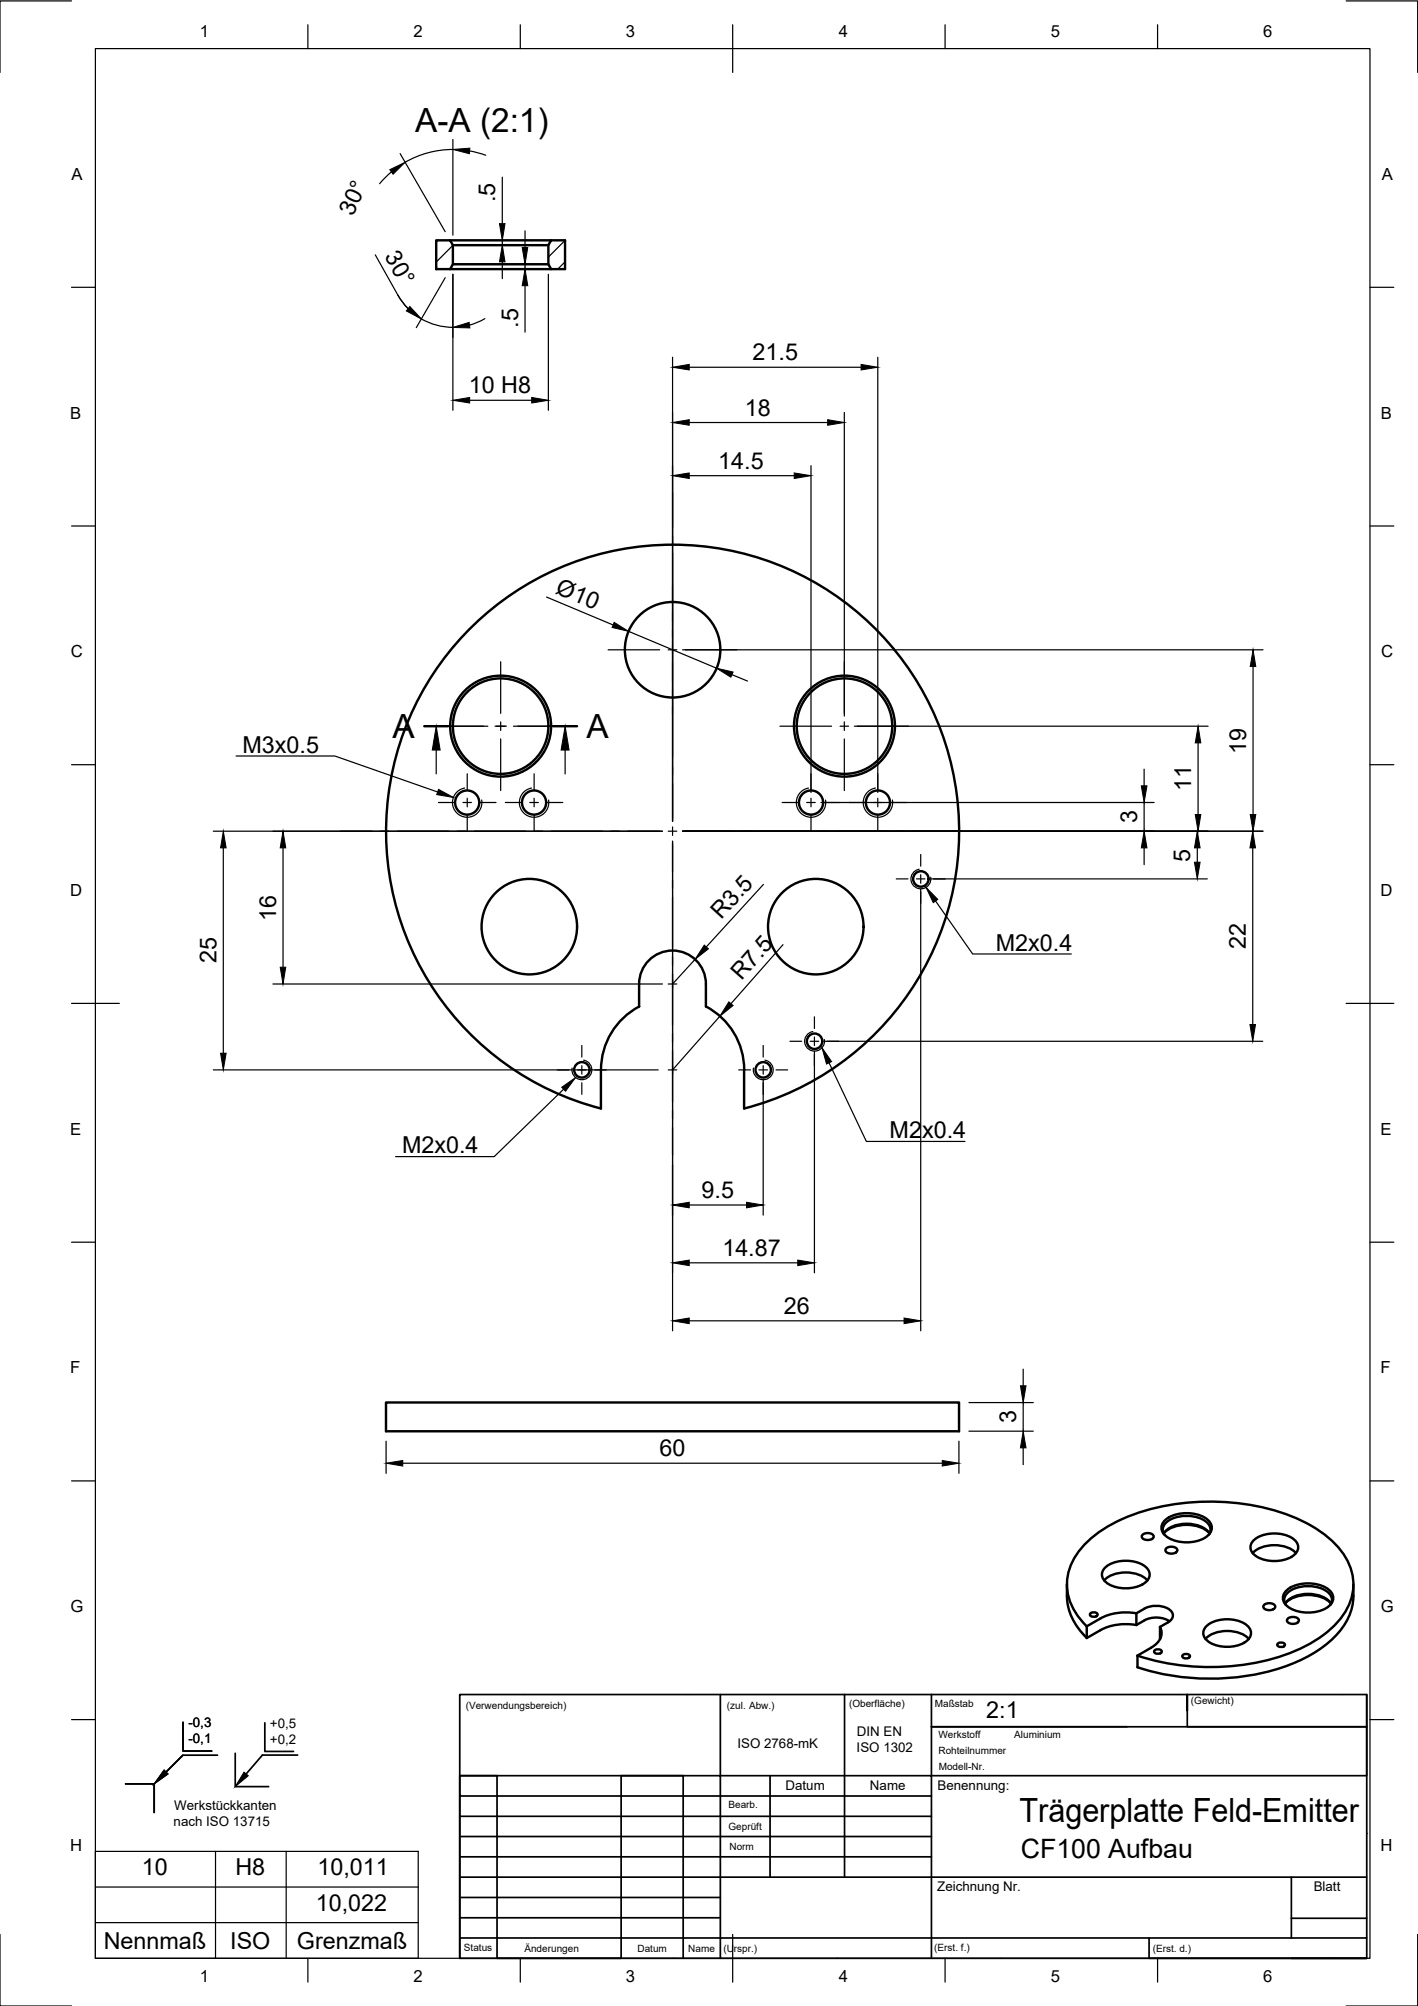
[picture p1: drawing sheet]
<svg xmlns="http://www.w3.org/2000/svg" width="297mm" height="420mm" viewBox="0 0 297 420" stroke-linecap="round" stroke-linejoin="round" font-family="sans-serif">
<!-- layer: Visible -->
<g fill="none" stroke="#000" stroke-width=".51">
<path d="M91.4 50.3h2.9l.6 1.1v4l-.6 1h-2.9zM94.3 56.4h21.1l-.5-1v-4l.5-1.1h3v6.1h-3M94.3 50.3h21.1M94.9 55.4h20M94.9 51.4h20M133.9 206.1a7 7 0 0 1 7-7 7 7 0 0 1 7 7M133.9 206.1v4.7M133.9 210.8a15 15 0 0 0-8 13.3v8.1a60 60 0 0 1-34.3-92.3 60 60 0 0 1 98.5-.1 60 60 0 0 1-34.2 92.4M147.9 206.1v4.7a15 15 0 0 1 8 13.3M155.9 224.1v8.1M80.9 293.8h120v6h-120zM244.2 318.3a7.8 7.8 0 0 1 8.8 0 2.06 2.06 0 0 1 0 3.4 7.8 7.8 0 0 1-8.8 0 2.06 2.06 0 0 1 0-3.4z"/>
<path d="M223.5 331.9a12.8 12.8 0 0 0 4.2 11.2M228.4 338l.7-.3a.59 .59 0 0 1 .8 .6l-.8 .3a.59 .59 0 0 1-.7-.6zM231.3 331a7 7 0 0 1 9.1 0M231.6 328.2a7.4 7.4 0 0 1 8.4 0 2.07 2.07 0 0 1 .8 2 2.07 2.07 0 0 1-1.4 1.6 7.5 7.5 0 0 1-7.8-.4 1.94 1.94 0 0 1 0-3.2zM238 337.9a11.8 11.8 0 0 0-7.5 1.1l-2.9 1.6v2.5M239.3 321.6a1.54 1.54 0 0 1 2.4 .2 1.45 1.45 0 0 1-2.5 0zM239.7 337l-1.7 .9v2.5l1.7-1M239.7 336.9a5.2 5.2 0 0 1 5.5 .4 1.45 1.45 0 0 1-.5 2.5M239.7 339.4a5.4 5.4 0 0 1 5.3 .2M243.8 321.2a5.7 5.7 0 0 1 5.6-2l.8 .1a4.5 4.5 0 0 1 3.2 1.9M243.9 321.4a2.06 2.06 0 0 1 1-3 7.5 7.5 0 0 1 7.9 .5 1.91 1.91 0 0 1 .5 2.5M243.9 321a7.5 7.5 0 0 1 9.3 0"/>
<path d="M244.2 324.4a1.54 1.54 0 0 1 2.4 .3 1.45 1.45 0 0 1-2.5 0zM244.7 339.8l-1.7 1M262.4 325.3a7 7 0 0 1 9.1 0M262.8 322.5a7.4 7.4 0 0 1 8.3 0 2.07 2.07 0 0 1 .8 2 2.07 2.07 0 0 1-1.4 1.6 7.5 7.5 0 0 1-7.7-.4 1.94 1.94 0 0 1 0-3.2zM264.7 336.2a1.54 1.54 0 0 1 2.4 .3 1.45 1.45 0 0 1-2.5 0zM269.2 335.9a5.7 5.7 0 0 1 5.6-2l.8 .1a4.5 4.5 0 0 1 3.2 1.9M269.3 336.1a2.06 2.06 0 0 1 1-3 7.5 7.5 0 0 1 8 .5 1.91 1.91 0 0 1 .4 2.5M269.3 335.7a7.5 7.5 0 0 1 9.4 0M269.6 333a7.8 7.8 0 0 1 8.8 0 2.06 2.06 0 0 1 0 3.4 7.8 7.8 0 0 1-8.8 0 2.06 2.06 0 0 1 0-3.4zM269.7 339.1a1.54 1.54 0 0 1 2.4 .3 1.45 1.45 0 0 1-2.5 0zM283.5 331.9a13.5 13.5 0 0 1-5.8 12.6 38.7 38.7 0 0 1-21.6 7 48.6 48.6 0 0 1-17.8-2.3v-2.4M227.7 340.6a11.5 11.5 0 0 1-3.7-12 17.9 17.9 0 0 1 9.2-9.5 47.4 47.4 0 0 1 30.5-3.6 32.7 32.7 0 0 1 15.6 7.4 11.7 11.7 0 0 1 3.8 11.9 17.4 17.4 0 0 1-8.9 9.6 46.9 46.9 0 0 1-29.9 3.9l-6-1.5"/>
<path d="M238 340.4a11.8 11.8 0 0 0-7.5 1l-2.9 1.7M241.8 345.7l.8-.3a.59 .59 0 0 1 .7 .7l-.7 .3a.59 .59 0 0 1-.8-.7zM243 340.8v2.5M243 340.8a3.2 3.2 0 0 1-1.9 4.3l-2.8 1.7M247.7 346.7l.8-.3a.59 .59 0 0 1 .7 .7l-.7 .3a.59 .59 0 0 1-.8-.7zM252.5 343.3a7 7 0 0 1 9.1 0M252.9 340.5a7.4 7.4 0 0 1 8.3 0 2.07 2.07 0 0 1 .8 2 2.07 2.07 0 0 1-1.4 1.6 7.5 7.5 0 0 1-7.7-.5 1.94 1.94 0 0 1 0-3.1zM267.6 344.3l.8-.3a.59 .59 0 0 1 .7 .7l-.7 .3a.59 .59 0 0 1-.8-.7z"/>
<circle cx="140.9" cy="136.1" r="10"/>
<circle cx="104.9" cy="152.1" r="10"/>
<circle cx="104.9" cy="152.1" r="10.6"/>
<circle cx="176.9" cy="152.1" r="10"/>
<circle cx="176.9" cy="152.1" r="10.6"/>
<circle cx="97.9" cy="168.1" r="2.53"/>
<circle cx="111.9" cy="168.1" r="2.53"/>
<circle cx="169.9" cy="168.1" r="2.53"/>
<circle cx="183.9" cy="168.1" r="2.53"/>
<circle cx="110.9" cy="194.1" r="10"/>
<circle cx="170.9" cy="194.1" r="10"/>
<circle cx="192.9" cy="184.1" r="1.62"/>
<circle cx="170.6" cy="218.1" r="1.62"/>
<circle cx="121.9" cy="224.1" r="1.62"/>
<circle cx="159.9" cy="224.1" r="1.62"/>
</g>
<!-- layer: Visible Narrow -->
<path d="M97.3 165.1a3.1 3.1 0 0 0-2.5 3.5 3.1 3.1 0 0 0 3.6 2.5 3.1 3.1 0 0 0 2.5-3.5M111.3 165.1a3.1 3.1 0 0 0-2.5 3.5 3.1 3.1 0 0 0 3.6 2.5 3.1 3.1 0 0 0 2.5-3.5M169.4 165.1a3.1 3.1 0 0 0-2.5 3.5 3.1 3.1 0 0 0 3.5 2.5 3.1 3.1 0 0 0 2.5-3.5M183.4 165.1a3.1 3.1 0 0 0-2.5 3.5 3.1 3.1 0 0 0 3.5 2.5 3.1 3.1 0 0 0 2.5-3.5M192.5 182.1a2.07 2.07 0 0 0-1.6 2.4 2.07 2.07 0 0 0 2.4 1.6 2.07 2.07 0 0 0 1.7-2.4M170.3 216.1a2.07 2.07 0 0 0-1.7 2.4 2.07 2.07 0 0 0 2.4 1.6 2.07 2.07 0 0 0 1.7-2.4M122.2 222a2.07 2.07 0 0 1 1.7 2.5 2.07 2.07 0 0 1-2.4 1.6 2.07 2.07 0 0 1-1.7-2.4M160.2 222a2.07 2.07 0 0 1 1.7 2.5 2.07 2.07 0 0 1-2.4 1.6 2.07 2.07 0 0 1-1.7-2.4" fill="none" stroke="#000" stroke-width=".25"/>
<!-- layer: Smart Centers -->
<g fill="none" stroke="#000" stroke-width=".25">
<path d="M140.9 103.1v7.4M140.9 112.2v1.8M140.9 115.8v42.9M104.9 138.6v10.8M127.4 136.1h10.8M140 136.1h1.8M143.6 136.1h10.8M176.9 138.6v10.8M91.4 152.1h10.8M104 152.1h1.8M104.9 151.2v1.8M104.9 154.8v10.8"/>
<path d="M107.5 152.1h10.9M163.4 152.1h10.8M176 152.1h1.8M176.9 151.2v1.8M176.9 154.8v10.8M179.6 152.1h10.8M71.2 174.1h6.7M79.7 174.1h1.8M83.3 174.1h10.7M91.8 168.1h3.4M95.8 174.1h1.8M97 168.1h1.8"/>
<path d="M97.9 162.1v3.3M97.9 167.2v1.8M97.9 170.8v3.3M99.4 174.1h10.7M100.6 168.1h3.3M105.9 168.1h3.3M111 168.1h1.8M111.9 174.1h1.7M111.9 162.1v3.3M111.9 167.2v1.8M111.9 170.8v3.3M114.6 168.1h3.3"/>
<path d="M115.4 174.1h10.8M127.9 174.1h1.8M131.5 174.1h6.7M140 174.1h1.8M140.9 160.5v1.8M140.9 164v7.4M140.9 173.2v1.8M140.9 176.8v5.7M143.6 174.1h10.2M155.6 174.1h1.7M159.1 174.1h10.7M163.9 168.1h3.3"/>
<path d="M169 168.1h1.8M169.9 162.1v3.3M169.9 167.2v1.8M169.9 170.8v3.3M171.6 174.1h1.8M172.6 168.1h3.3M175.2 174.1h10.7M177.8 168.1h3.4M183 168.1h1.8M183.9 162.1v3.3M183.9 167.2v1.8M183.9 170.8v3.3"/>
<path d="M186.6 168.1h3.3M187.7 174.1h1.8M191.3 174.1h10.7M192.9 179v2.4M203.8 174.1h1.7M207.3 174.1h10.2M140.9 184.3v1.8M140.9 187.9v10.7M187.7 184.1h2.5M192 184.1h1.8M192.9 183.2v1.8M192.9 186.8v2.4"/>
<path d="M195.6 184.1h2.4M121.9 219v2.4M140 206.1h1.8M140.9 200.4v1.8M140.9 204v10.7M140.9 216.5v1.8M159.9 219v2.4M165.5 218.1h2.4M169.7 218.1h1.8M170.6 213v2.4M170.6 217.2v1.8M173.3 218.1h2.4"/>
<path d="M116.8 224.1h2.4M121 224.1h1.8M121.9 223.2v1.8M121.9 226.8v2.4M124.6 224.1h2.4M140 224.1h1.8M140.9 220v10.8M140.9 232.6v1.7M140.9 236.1v5.8M154.7 224.1h2.5M159 224.1h1.8M159.9 223.2v1.8"/>
<path d="M159.9 226.8v2.4M162.6 224.1h2.4M170.6 220.8v2.4"/>
</g>
<!-- layer: FD_Dimensions -->
<g fill="none" stroke="#000" stroke-width=".25">
<path d="M82 36l-2.5 2.5M83.8 32.2l9.5 16.3M94.9 29.2v20.1M94.9 31.3a20 20 0 0 0-10 2.7M98.4 31.6l3.3 .9M105.2 37.1v9.7M78.6 53.4l5.1 9 1.8 2.3M93.3 58.2l-6.1 10.4M94.9 57.4v28.5M105.2 50.4v1M105.2 54.8v3.6M106.3 51.4h1"/>
<path d="M110 48.3v3.5M110 55.4v.9M110 59.8v9.8M114.9 57.4v28.5M83.4 61.8a13.2 13.2 0 0 0 11.5 6.8M101.6 66.7l-1.6 .8-1.7 .6M140.9 74.8v97.2M144.4 76.9h36M183.9 74.8v91.2M98.4 83.8h13M144.4 88.5h29M144.4 99.6h22"/>
<path d="M169.9 97.5v68.5M176.9 86.4v63.6M114.5 125.1l13.9 5.8M131.7 132.2l18.4 7.8M143 136.1h121.6M262.5 139.6v31M153.3 141.3l3.3 1.3M179 152.1h74.1M251 155.6v15M44.7 174.1h94.1M46.8 177.6v43M59.3 177.6v25"/>
<path d="M140.9 176.2v102.5M143 174.1h121.6M172 168.1h69.8M239.7 161.1v3.5M239.7 168.1v6M239.7 177.6v3.5M250.8 177.6v3M262.4 177.6v37M159.9 185.3l-11.9 13M164 197.9l-10.9 12.3M192.9 186.2v92.5M195 184.1h57.9"/>
<path d="M57.2 206.1h81.6M145.6 200.9l-4.7 5.2M150.8 212.9l-9.9 11.2M172.7 218.1h91.8M44.7 224.1h93.2M159.9 226.2v28.3M170.6 220.2v46.4M144.4 252.4h12M144.4 264.5h22.7M144.4 276.6h45M203 299.8h13.5M203 293.8h13.5"/>
<path d="M214.3 286.8v3.5M214.3 293.8v6M80.9 301.9v6.7M84.4 306.5h113M200.9 301.9v6.7M214.3 303.3v3.5"/>
</g>
<g fill="#000" stroke="#000" stroke-width=".21">
<path d="M81.7 35.5l3.2-1.5-2.6 2.5zM94.9 31.3l3.5-.3-.1 1.2zM105.2 51.4l.6 3.4h-1.2zM104.6 46.8h1.2l-.6 3.6zM109.4 51.8h1.2l-.6 3.6zM110 56.3l.6 3.5h-1.2zM85.9 64.2l2.4 2.6-3.2-1.7zM94.9 68.6l3.4-1.1 .1 1.2zM140.9 76.9l3.5-.6v1.2zM180.4 76.3l3.5 .6-3.5 .6zM94.9 83.8l3.5-.6v1.2zM111.4 83.2l3.5 .6-3.5 .6z"/>
<path d="M140.9 88.5l3.5-.6v1.2zM140.9 99.6l3.5-.5v1.1zM166.4 99.1l3.5 .5-3.5 .6zM173.4 87.9l3.5 .6-3.5 .6zM128.7 130.3l3 1.9-3.5-.8zM262.5 136.1l.6 3.5h-1.2zM150.1 140l3.5 .8-.5 1zM251 152.1l.5 3.5h-1.1zM46.8 174.1l.6 3.5h-1.2zM59.3 174.1l.6 3.5h-1.2zM239.7 174.1l.6 3.5h-1.2zM239.1 164.6h1.2l-.6 3.5z"/>
<path d="M250.8 174.1l.6 3.5h-1.2zM250.4 170.6h1.1l-.5 3.5zM262.4 174.1l.6 3.5h-1.2zM261.9 170.6h1.2l-.6 3.5zM147.5 198l.9 .7-2.8 2.2zM250.2 180.6h1.2l-.6 3.5zM58.7 202.6h1.2l-.6 3.5zM152.7 209.8l.9 .8-2.8 2.3zM261.8 214.6h1.2l-.6 3.5zM46.2 220.6h1.2l-.6 3.5zM140.9 252.4l3.5-.6v1.2zM156.4 251.8l3.5 .6-3.5 .6z"/>
<path d="M140.9 264.5l3.5-.6v1.2zM140.9 276.6l3.5-.5v1.1zM167.1 263.9l3.5 .6-3.5 .6zM189.4 276.1l3.5 .5-3.5 .6zM213.8 290.3h1.1l-.6 3.5zM80.9 306.5l3.5-.6v1.2zM197.4 305.9l3.5 .6-3.5 .6zM214.3 299.8l.6 3.5h-1.1z"/>
</g>
<!-- layer: BORDER -->
<g fill="none" stroke="#000" stroke-width=".25">
<path d="M15 .2h-15v15M20 10.2h267v400h-267zM64.5 5.2v5M109 5.2v5M153.5 5.2v10M198 5.2v5M242.5 5.2v5M282 .2h15v15M15 60.2h5M287 60.2h5M15 110.2h5M287 110.2h5"/>
<path d="M15 160.2h5M287 160.2h5M15 210.2h10M282 210.2h10M15 260.2h5M287 260.2h5M15 310.2h5M287 310.2h5M15 360.2h5M287 360.2h5M0 405.2v15h15M64.5 410.2v5"/>
<path d="M109 410.2v5M153.5 405.2v10M198 410.2v5M242.5 410.2v5M297 405.2v15h-15"/>
</g>
<!-- layer: Hole Notes -->
<path d="M91.9 165.3l3.1 1.7-3.5-.6zM194 185.8l2.4 2.6-.9 .7zM117.7 227.7l2.9-2-2.1 2.9zM172.2 219.5l2 2.9-1.1 .5z" fill="#000" stroke="#000" stroke-width=".21"/>
<path d="M49.4 158.3h20.7l21.6 7.6M196 188.7l7.8 11.1h20.6M118.1 228.1l-14.6 14.2h-20.6M173.7 222.6l7.8 16.5h20.6" fill="none" stroke="#000" stroke-width=".25"/>
<!-- layer: Hatching -->
<path d="M91.4 50.4h.1M94.9 51.4l-3.5 3.5M118.4 50.4l-3.5 3.4M118.4 54.8l-1.5 1.5" fill="none" stroke="#000" stroke-width=".25"/>
<!-- layer: Section Lines -->
<path d="M88.9 152.1h5M115.9 152.1h5" fill="none" stroke="#000" stroke-width=".51"/>
<path d="M91.4 157.1v5M93.9 152.1h7.4M103.7 152.1h2.4M108.5 152.1h7.4M118.4 157.1v5" fill="none" stroke="#000" stroke-width=".25"/>
<path d="M91.4 152.1l.8 5h-1.6zM118.4 152.1l.8 5h-1.7z" fill="#000" stroke="#000" stroke-width=".21"/>
<!-- layer: Custom Tables -->
<path d="M20 387.8h67.6v22.4h-67.6zM20 395.2h67.6M45.1 387.8v22.4M59.9 387.8v22.4M20 402.7h67.6" fill="none" stroke="#000" stroke-width=".25"/>
<!-- layer: TITLEBLOCK -->
<g fill="none" stroke="#000" stroke-width=".36">
<path d="M96.3 354.9h190v55.3h-190zM150.9 354.9v17h44.2v38.3M176.9 354.9v38.3M195.1 354.9v17h91.2v-10.2h-37.6v-6.8v3.4M286.3 354.9v6.8h-91.2h41M96.3 371.9h7.8v38.3h26v-38.3h13v38.3M96.3 376.2h98.8M161.3 371.9v21.3M96.3 380.4h98.8M96.3 384.7h98.8M96.3 388.9h98.8M96.3 393.2h174.2"/>
<path d="M96.3 397.4h54.6M286.3 393.2h-15.8v12.7M96.3 410.2v-38.3h54.6v38.3M96.3 401.7h54.6M96.3 405.9h190M240.7 405.9v4.3h45.6h-15.8M270.5 401.8h15.8"/>
</g>
<g fill="none" stroke="#000" stroke-width=".21">
<path d="M109.6 354.9h.1M143.9 354.9h.1M178.2 354.9h.1M212.5 354.9h.1M246.8 354.9h.1M281.1 354.9h.1M96.3 375.9h.1M286.3 384h.1M106.7 410.2h.1M141 410.2h.1M175.3 410.2h.1M209.6 410.2h.1"/>
<path d="M243.9 410.2h.1M278.2 410.2h.1"/>
</g>
<!-- layer: Sketch1 -->
<path d="M34.4 370.7l.8 .9-2.9 2zM51.1 371.2l.9 .7-2.7 2.3z" fill="#000" stroke="#000" stroke-width=".21"/>
<path d="M26.3 373.6h6v6M38.3 367.6l-3.5 3.6 3.5-3.6h7.3M38.3 360.7v6.1h6M49.3 367.2v7h7M55.5 360.8v6h6M62.4 367.6h-7.4l-3.4 4" fill="none" stroke="#000" stroke-width=".36"/>
<g font-size="7">
<text x="87" y="27.7">A-A (2:1)</text>
<text x="82.2" y="154.6">A</text>
<text x="122.9" y="154.6">A</text>
<text x="213.6" y="381.6">Trägerplatte Feld-Emitter</text>
</g>
<text font-size="5.6" x="213.8" y="389.1">CF100 Aufbau</text>
<g font-size="4.9">
<text x="73.9" y="45.5" transform="rotate(-65 73.9 45.5)">30°</text>
<text x="103.8" y="42.4" transform="rotate(-90 103.8 42.4)">.5</text>
<text x="80.5" y="53.7" transform="rotate(61 80.5 53.7)">30°</text>
<text x="108.5" y="68.6" transform="rotate(-90 108.5 68.6)">.5</text>
<text x="157.6" y="75.5">21.5</text>
<text x="98.2" y="82.4">10 H8</text>
<text x="156" y="87">18</text>
<text x="150.5" y="98.2">14.5</text>
<text x="116.2" y="124.1" transform="rotate(23 116.2 124.1)">Ø10</text>
<text x="50.8" y="157.6">M3x0.5</text>
<text x="261" y="158" transform="rotate(-90 261 158)">19</text>
<text x="249.6" y="165.6" transform="rotate(-90 249.6 165.6)">11</text>
<text x="238.2" y="172.4" transform="rotate(-90 238.2 172.4)">3</text>
<text x="249.3" y="180.5" transform="rotate(-90 249.3 180.5)">5</text>
<text x="57.8" y="193" transform="rotate(-90 57.8 193)">16</text>
<text x="151.1" y="192.8" transform="rotate(-48 151.1 192.8)">R3.5</text>
<text x="45.3" y="201.8" transform="rotate(-90 45.3 201.8)">25</text>
<text x="208.6" y="199.1">M2x0.4</text>
<text x="261" y="198.8" transform="rotate(-90 261 198.8)">22</text>
<text x="155.3" y="205.5" transform="rotate(-49 155.3 205.5)">R7.5</text>
<text x="186.4" y="238.4">M2x0.4</text>
<text x="84.2" y="241.6">M2x0.4</text>
<text x="147" y="250.9">9.5</text>
<text x="151.3" y="263">14.87</text>
<text x="164.2" y="275.2">26</text>
<text x="212.9" y="298.1" transform="rotate(-90 212.9 298.1)">3</text>
<text x="138.2" y="305">60</text>
<text x="206.6" y="359.9">2:1</text>
<text x="29.7" y="392.7">10</text>
<text x="49.3" y="392.7">H8</text>
<text x="66.5" y="392.7">10,011</text>
<text x="66.2" y="400.2">10,022</text>
<text x="21.7" y="408.2">Nennmaß</text>
<text x="48.2" y="408.2">ISO</text>
<text x="62.2" y="408.2">Grenzmaß</text>
</g>
<g font-size="3.5">
<text x="41.9" y="7.7">1</text>
<text x="86.6" y="7.7">2</text>
<text x="131.1" y="7.7">3</text>
<text x="175.7" y="7.7">4</text>
<text x="220.1" y="7.7">5</text>
<text x="264.6" y="7.7">6</text>
<text x="15" y="37.7">A</text>
<text x="289.5" y="37.7">A</text>
<text x="14.7" y="87.7">B</text>
<text x="289.2" y="87.7">B</text>
<text x="14.8" y="137.7">C</text>
<text x="289.3" y="137.7">C</text>
<text x="14.7" y="187.7">D</text>
<text x="289.2" y="187.7">D</text>
<text x="14.7" y="237.7">E</text>
<text x="289.2" y="237.7">E</text>
<text x="14.7" y="287.7">F</text>
<text x="289.2" y="287.7">F</text>
<text x="14.8" y="337.7">G</text>
<text x="289.3" y="337.7">G</text>
<text x="14.7" y="387.7">H</text>
<text x="289.2" y="387.7">H</text>
<text x="41.9" y="415.2">1</text>
<text x="86.6" y="415.2">2</text>
<text x="131.1" y="415.2">3</text>
<text x="175.7" y="415.2">4</text>
<text x="220.1" y="415.2">5</text>
<text x="264.6" y="415.2">6</text>
</g>
<g font-size="2.8">
<text x="39.5" y="361.8">-0,3</text>
<text x="39.5" y="365.1">-0,1</text>
<text x="56.5" y="361.9">+0,5</text>
<text x="56.5" y="365.3">+0,2</text>
<text x="179.5" y="363.7">DIN EN</text>
<text x="154.5" y="366.1">ISO 2768-mK</text>
<text x="179.5" y="367">ISO 1302</text>
<text x="164.5" y="374.9">Datum</text>
<text x="182.2" y="374.9">Name</text>
<text x="196.4" y="374.9">Benennung:</text>
<text x="36.4" y="382.5">nach ISO 13715</text>
<text x="36.5" y="379.1">Werkstückkanten</text>
<text x="196.3" y="396.2">Zeichnung Nr.</text>
<text x="275.2" y="396.1">Blatt</text>
</g>
<g font-size="2.1">
<text x="97.6" y="358">(Verwendungsbereich)</text>
<text x="152.3" y="357.9">(zul. Abw.)</text>
<text x="177.9" y="357.5">(Oberfläche)</text>
<text x="195.8" y="357.4">Maßstab</text>
<text x="249.5" y="357">(Gewicht)</text>
<text x="196.6" y="364">Werkstoff</text>
<text x="212.5" y="364.1">Aluminium</text>
<text x="196.6" y="367.3">Rohteilnummer</text>
<text x="196.6" y="370.8">Modell-Nr.</text>
<text x="152.6" y="383.3">Geprüft</text>
<text x="152.6" y="378.8">Bearb.</text>
<text x="152.8" y="387.5">Norm</text>
<text x="97.2" y="408.6">Status</text>
<text x="109.9" y="408.7">Änderungen</text>
<text x="133.5" y="408.8">Datum</text>
<text x="144.2" y="408.9">Name</text>
<text x="151.5" y="408.8">(Urspr.)</text>
<text x="195.7" y="408.6">(Erst. f.)</text>
<text x="241.5" y="408.7">(Erst. d.)</text>
</g>
</svg>
